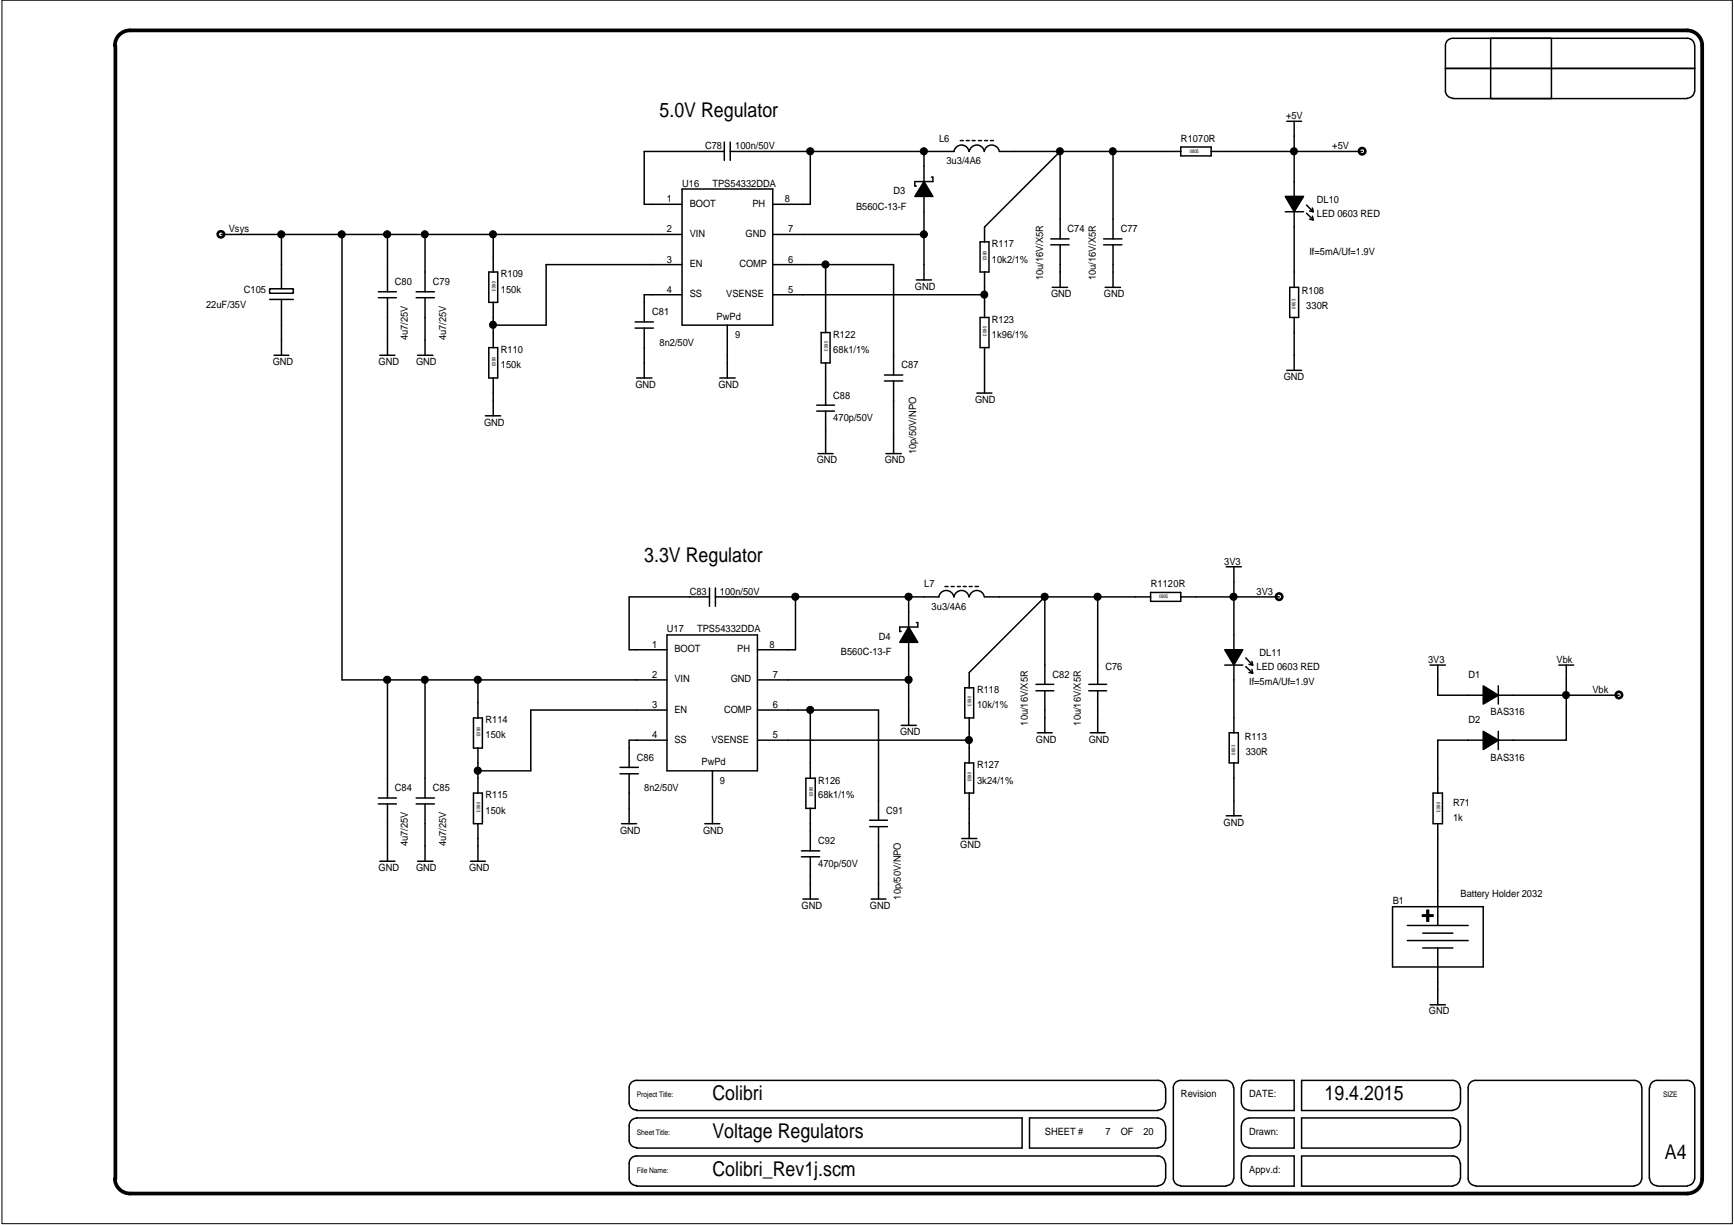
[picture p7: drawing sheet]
<svg xmlns="http://www.w3.org/2000/svg" width="297mm" height="210mm" viewBox="0 0 297 210" stroke-linecap="round" stroke-linejoin="round" font-family="sans-serif">
<g fill="none" stroke="#000" stroke-width=".45">
<circle cx="233.3" cy="25.9" r=".55"/>
<circle cx="37.9" cy="40.2" r=".54"/>
<circle cx="219.1" cy="102.2" r=".55"/>
<circle cx="277.3" cy="119.1" r=".55"/>
</g>
<g fill="none" stroke="#000" stroke-width=".26">
<path d="M247.6 11.7h42.7M248.9 16.9h40.1M255.4 6.6h10.4v10.3h-10.4zM290.3 7.8a1.23 1.23 0 0 0-1.3-1.2h-40.1a1.24 1.24 0 0 0-1.3 1.2v7.8a1.26 1.26 0 0 0 1.3 1.2M290.3 15.6a1.26 1.26 0 0 1-1.3 1.2M290.3 7.8v7.8M116.8 32.4h15.6v23.3h-15.6zM124.1 26h-13.7v9h6.4M124.1 24.3v3.2M125.1 26h38.3M125.1 24.3v3.2M138.8 26v9h-6.4"/>
<path d="M158.3 31.1l1.5 2.6h-3.1zM158.3 26v5.1M158.3 33.7v14.3M159.6 30.4h.2v.7h-3.1v.8h.3M163.4 26a1.31 1.31 0 0 1 1.3-1.2 1.31 1.31 0 0 1 1.3 1.2M164.5 24.1h.5M165.5 24.1h.5M166 26a1.31 1.31 0 0 1 1.3-1.2 1.31 1.31 0 0 1 1.3 1.2 1.31 1.31 0 0 1 1.3-1.2 1.31 1.31 0 0 1 1.3 1.2h31.1M166.5 24.1h.5M167.6 24.1h.5M168.7 24.1h.5M169.7 24.1h.5"/>
<path d="M190.7 26v14.9M202.3 25.2h5.2v1.5h-5.2zM207.5 26h25.9M220.2 33.7h3.1l-1.6 2.6zM220.2 36.3h3.1M220.4 20.8h2.6M221.7 20.8v12.9M221.7 36.3v12.9M223.8 35.1l1.2 1.2M223.8 36.5l1.2 1.2M224.3 37.5l.7 .2M224.3 36.2l.7 .1"/>
<path d="M224.8 35.6l.2 .7M224.8 37l.2 .7M37.9 40.2h78.9M46.2 49.5h4v.7h-4zM46.2 51.3h4M48.2 40.2v9.3M48.2 51.3v9.6M58.6 40.2v76.3h55.7M64.8 50h3.1M64.8 51h3.1M66.4 40.2v9.8M66.4 51v9.9"/>
<path d="M71.3 50h3.1M71.3 51h3.1M72.8 40.2v9.8M72.8 51v9.9M83.7 59.6h1.6v5.2h-1.6zM83.7 46.6h1.6v5.2h-1.6zM84.5 40.2v6.4M84.5 51.8v7.8M108.8 55.2h3.1M108.8 56.2h3.1M110.4 56.2v8.6M116.8 45.3h-23.2v10.4h-9.1"/>
<path d="M116.8 50.5h-6.4v4.7M124.6 55.7v9.1M132.4 40.2h25.9M132.4 45.3h20.7v19M132.4 50.5h36.3M140.7 57h1.5v5.2h-1.5zM141.4 45.3v11.7M157 48h2.6M167.9 54.4h1.5v5.2h-1.5zM167.9 41.4h1.5v5.2h-1.5zM168.7 46.6v7.8M168.7 59.6v7.8"/>
<path d="M180 40.9h3.1M180 42h3.1M180.3 49.2h2.6M181.6 40.9v-14.9l-12.9 12.9v2.5M181.6 42v7.2M189.1 40.9h3.1M189.1 42h3.1M189.3 49.2h2.6M190.7 42v7.2M220.9 49.2h1.6v5.2h-1.6zM221.7 54.4v9.1M46.9 60.9h2.6"/>
<path d="M65.1 60.9h2.5M71.5 60.9h2.7M83.1 71.2h2.7M84.5 64.8v6.4M109 64.8h2.7M123.3 64.8h2.6M139.9 69.4h3.1M139.9 70.4h3.1M140.2 77.7h2.5M141.4 62.2v7.2M141.4 70.4v7.3M151.5 64.3h3.1"/>
<path d="M151.5 65.3h3.1M151.8 77.7h2.6M153.1 65.3v12.4M167.3 67.4h2.6M220.4 63.5h2.6M210.1 97.1h2.5M211.4 97.1v14.2M66.4 116.5v20.2M72.8 116.5v20.2M81.9 116.5v6.5M114.3 108.8h15.4v23.3h-15.4zM121.5 102.3h-13.7v9h6.5"/>
<path d="M121.5 100.8v3.1M122.6 102.3h38.3M122.6 100.8v3.1M129.7 116.5h26M136.3 102.3v9h-6.6M155.7 107.4l1.5 2.7h-3.1zM155.7 102.3v5.1M155.7 110.1v14.2M157 106.7h.2v.7h-3.1v.8h.3M160.8 102.3a1.31 1.31 0 0 1 1.3-1.1 1.31 1.31 0 0 1 1.3 1.1 1.31 1.31 0 0 1 1.3-1.1 1.31 1.31 0 0 1 1.3 1.1M161.9 100.5h.5M162.9 100.5h.5"/>
<path d="M164 100.5h.5M165 100.5h.5M165.3 117.9h1.5v5.1h-1.5zM166 102.3a1.31 1.31 0 0 1 1.3-1.1 1.31 1.31 0 0 1 1.3 1.1M166 100.5h.5M167 100.5h.6M168.7 102.3h28.4M177.5 117.3h3M177.5 118.4h3M179 117.3v-15l-13 12.9v2.7M179 118.4v7.2M186.5 117.3h3.1"/>
<path d="M186.5 118.4h3.1M188 102.3v15M188 118.4v7.2M197.1 101.5h5.2v1.5h-5.2zM202.3 102.3h16.9M209.8 111.3h3.1l-1.5 2.7zM209.8 114h3.1M211.4 114v11.6M213.4 112.7l1.2 1.3M213.4 114.2l1.2 1.2M213.9 115.2l.7 .2M213.9 113.8l.7 .2"/>
<path d="M214.5 113.3l.1 .7M214.5 114.7l.1 .7M245 114h2.6M246.3 114v5.1h31.1M254.1 117.5l2.6 1.6-2.6 1.6zM256.7 117.5v3.2M267 114h2.6M268.3 114v12.8h-22v9.1M64.8 136.7h3.1M64.8 137.8h3.1M66.4 137.8v9.8M71.3 136.7h3.1"/>
<path d="M71.3 137.8h3.1M72.8 137.8v9.8M81.1 135.9h1.5v5.2h-1.5zM81.1 123h1.5v5.2h-1.5zM81.9 128.2v7.7M106.2 131.5h3.1M106.2 132.6h3.1M107.8 132.6v8.5M114.3 126.8h-6.5v4.7M114.3 121.7h-23.4v10.4h-9M122 132.1v9M129.7 126.8h36.3"/>
<path d="M129.7 121.7h20.8v18.8M138 133.4h1.7v5.1h-1.7zM138.8 121.7v11.7M138.8 138.5v7.3M154.4 124.3h2.6M165.3 130.7h1.5v5.2h-1.5zM166 123v7.7M166 135.9v7.8M177.7 125.6h2.6M186.8 125.6h2.5M210.1 139.8h2.5M210.6 125.6h1.5v5.1h-1.5z"/>
<path d="M211.4 130.7v9.1M245.5 135.9h1.6v5.2h-1.6zM254.1 125.3l2.6 1.5-2.6 1.6zM256.7 125.3v3.1M65.1 147.6h2.5M71.5 147.6h2.7M80.6 147.6h2.5M81.9 141.1v6.5M106.5 141.1h2.5M120.7 141.1h2.6M137.3 145.8h3.1M137.3 146.8h3.1"/>
<path d="M137.5 154.1h2.7M138.8 146.8v7.3M149 140.5h3M149 141.6h3M149.2 154.1h2.6M150.5 141.6v12.5M164.8 143.7h2.5M238.5 155.4h15.6v10.3h-15.6zM241.1 158.6h10.4M243.7 159.9h5.2M244.4 156h.3v.8h.8v.2h-.8v.9h-.3v-.9h-.7v-.2h.7zM246.3 141.1v17.5"/>
<path d="M241.1 161.2h10.4M243.7 162.4h5.2M245 172.2h2.6M246.3 162.4v9.8M109 185.1h89.4a1.23 1.23 0 0 1 1.2 1.3M109 198.1h89.4a1.23 1.23 0 0 1 1.2 1.2M109 191.6h.1a1.27 1.27 0 0 0-1.3 1.3v2.6a1.26 1.26 0 0 0 1.3 1.1h-.1M109 190.3h89.4M109 191.6h66.1v5.1h-66.1M109.1 185.1a1.24 1.24 0 0 0-1.3 1.3v2.6a1.26 1.26 0 0 0 1.3 1.2h-.1M109.1 198.1a1.24 1.24 0 0 0-1.3 1.2v2.7a1.26 1.26 0 0 0 1.3 1.2h-.1M198.4 191.6a1.29 1.29 0 0 1 1.2 1.3"/>
<path d="M198.4 191.6h-22v5.1h22M199.6 195.5a1.22 1.22 0 0 1-1.2 1.1M199.6 189a1.22 1.22 0 0 1-1.2 1.2M199.7 186.4v2.6M199.7 192.9v2.6M199.7 199.3v2.7M211.3 186.4a1.23 1.23 0 0 0-1.2-1.3h-7.8a1.24 1.24 0 0 0-1.3 1.3v15.6a1.26 1.26 0 0 0 1.3 1.2M211.4 186.4v15.6M212.6 186.4v2.6M212.6 192.9v2.6M212.6 199.3v2.7M212.7 186.4a1.23 1.23 0 0 1 1.2-1.3h7.8v5.2h-7.8"/>
<path d="M212.7 189a1.29 1.29 0 0 0 1.2 1.2M212.7 195.5a1.26 1.26 0 0 0 1.2 1.1M212.7 199.3a1.24 1.24 0 0 1 1.2-1.2h7.8v5.1h-7.8M213.9 191.6a1.28 1.28 0 0 0-1.2 1.3M213.9 191.6h7.8v5.1h-7.8M248.9 191.6a1.29 1.29 0 0 1 1.2 1.3M248.9 191.6h-25.9v5.1h25.9M250.1 186.4a1.23 1.23 0 0 0-1.2-1.3h-25.9v5.2h25.9M250.1 189a1.22 1.22 0 0 1-1.2 1.2M250.1 195.5a1.22 1.22 0 0 1-1.2 1.1M250.1 199.3a1.23 1.23 0 0 0-1.2-1.2h-25.9v5.1h25.9M250.2 186.4v2.6"/>
<path d="M250.2 192.9v2.6M250.2 199.3v2.7M281.2 186.4a1.23 1.23 0 0 0-1.2-1.3h-27.2a1.24 1.24 0 0 0-1.3 1.3v15.6a1.26 1.26 0 0 0 1.3 1.2M281.3 186.4v15.6M282.5 186.4v15.6M282.6 186.4a1.23 1.23 0 0 1 1.3-1.3h5.1a1.23 1.23 0 0 1 1.3 1.3M290.3 186.4v15.6M109 203.2h89.4M199.6 202a1.22 1.22 0 0 1-1.2 1.2M202.3 203.2h7.8M211.3 202a1.22 1.22 0 0 1-1.2 1.2M212.7 202a1.29 1.29 0 0 0 1.2 1.2"/>
<path d="M250.1 202a1.22 1.22 0 0 1-1.2 1.2M252.8 203.2h27.2M281.2 202a1.26 1.26 0 0 1-1.2 1.2M282.6 202a1.23 1.23 0 0 0 1.3 1.2M283.9 203.2h5.1M290.3 202a1.26 1.26 0 0 1-1.3 1.2"/>
</g>
<g fill="#000">
<path d="M158.3 31.1l1.5 2.6h-3.1zM220.2 33.7h3.1l-1.6 2.6zM155.7 107.4l1.5 2.7h-3.1zM209.8 111.3h3.1l-1.5 2.7zM254.1 117.5l2.6 1.6-2.6 1.5zM254.1 125.3l2.6 1.5-2.6 1.6z"/>
<path d="M244.4 156h.3v.8h.8v.2h-.8v.9h-.3v-.9h-.7v-.2h.7z" fill-rule="evenodd"/>
<circle cx="138.8" cy="25.9" r=".61"/>
<circle cx="158.3" cy="25.9" r=".61"/>
<circle cx="181.6" cy="25.9" r=".6"/>
<circle cx="190.6" cy="25.9" r=".6"/>
<circle cx="221.6" cy="25.9" r=".6"/>
<circle cx="48.2" cy="40.1" r=".62"/>
<circle cx="58.5" cy="40.2" r=".61"/>
<circle cx="66.3" cy="40.2" r=".61"/>
<circle cx="72.8" cy="40.1" r=".6"/>
<circle cx="84.4" cy="55.6" r=".61"/>
<circle cx="84.4" cy="40.1" r=".6"/>
<circle cx="141.4" cy="45.3" r=".62"/>
<circle cx="158.3" cy="40.2" r=".61"/>
<circle cx="168.6" cy="50.5" r=".61"/>
<circle cx="66.3" cy="116.5" r=".61"/>
<circle cx="72.8" cy="116.5" r=".6"/>
<circle cx="81.8" cy="116.5" r=".62"/>
<circle cx="136.2" cy="102.2" r=".62"/>
<circle cx="155.6" cy="116.5" r=".61"/>
<circle cx="155.6" cy="102.3" r=".61"/>
<circle cx="179" cy="102.2" r=".62"/>
<circle cx="188" cy="102.2" r=".62"/>
<circle cx="211.3" cy="102.3" r=".61"/>
<circle cx="268.3" cy="119.1" r=".6"/>
<circle cx="81.8" cy="132.1" r=".62"/>
<circle cx="138.8" cy="121.6" r=".61"/>
<circle cx="166" cy="126.8" r=".6"/>
</g>
<g fill="none" stroke="#000" stroke-width=".17">
<path d="M.3 0h296.5v209.7h-296.5z"/>
<circle cx="138.8" cy="25.9" r=".61"/>
<circle cx="158.3" cy="25.9" r=".61"/>
<circle cx="181.6" cy="25.9" r=".6"/>
<circle cx="190.6" cy="25.9" r=".6"/>
<circle cx="221.6" cy="25.9" r=".6"/>
<circle cx="48.2" cy="40.1" r=".62"/>
<circle cx="58.5" cy="40.2" r=".61"/>
<circle cx="66.3" cy="40.2" r=".61"/>
<circle cx="72.8" cy="40.1" r=".6"/>
<circle cx="84.4" cy="55.6" r=".61"/>
<circle cx="84.4" cy="40.1" r=".6"/>
<circle cx="141.4" cy="45.3" r=".62"/>
<circle cx="158.3" cy="40.2" r=".61"/>
<circle cx="168.6" cy="50.5" r=".61"/>
<circle cx="66.3" cy="116.5" r=".61"/>
<circle cx="72.8" cy="116.5" r=".6"/>
<circle cx="81.8" cy="116.5" r=".62"/>
<circle cx="136.2" cy="102.2" r=".62"/>
<circle cx="155.6" cy="116.5" r=".61"/>
<circle cx="155.6" cy="102.3" r=".61"/>
<circle cx="179" cy="102.2" r=".62"/>
<circle cx="188" cy="102.2" r=".62"/>
<circle cx="211.3" cy="102.3" r=".61"/>
<circle cx="268.3" cy="119.1" r=".6"/>
<circle cx="81.8" cy="132.1" r=".62"/>
<circle cx="138.8" cy="121.6" r=".61"/>
<circle cx="166" cy="126.8" r=".6"/>
</g>
<path d="M19.7 7.8a2.57 2.57 0 0 1 2.6-2.6h266.7a2.61 2.61 0 0 1 2.6 2.6v194.2a2.57 2.57 0 0 1-2.6 2.5h-266.7a2.59 2.59 0 0 1-2.6-2.5M19.8 7.8v194.2" fill="none" stroke="#000" stroke-width=".64"/>
<g font-size="3.5">
<text x="113" y="20.1">5.0V Regulator</text>
<text x="110.4" y="96.4">3.3V Regulator</text>
<text x="122" y="188.5">Colibri</text>
<text x="226.9" y="188.5">19.4.2015</text>
<text x="122" y="194.9">Voltage Regulators</text>
<text x="122" y="201.5">Colibri_Rev1j.scm</text>
<text x="285.2" y="198.6">A4</text>
</g>
<g font-size="1.7">
<text x="220.3" y="20.4">+5V</text>
<text x="120.8" y="25.5">C78</text>
<text x="125.9" y="25.5">100n/50V</text>
<text x="160.9" y="24.3">L6</text>
<text x="162.1" y="28.2">3u3/4A6</text>
<text x="202.3" y="24.3">R1070R</text>
<text x="228.2" y="25.5">+5V</text>
<text x="114.3" y="34.6">1</text>
<text x="116.9" y="32">U16</text>
<text x="118.1" y="35.4">BOOT</text>
<text x="122" y="32">TPS54332DDA</text>
<text x="128.9" y="35.4">PH</text>
<text x="134.4" y="34.6">8</text>
<text x="146.6" y="35.9">B560C-13-F</text>
<text x="153.1" y="33.3">D3</text>
<text x="225.6" y="34.8">DL10</text>
<text x="39.2" y="39.8">Vsys</text>
<text x="114.3" y="39.8">2</text>
<text x="118.1" y="40.6">VIN</text>
<text x="127.7" y="40.6">GND</text>
<text x="135" y="39.8">7</text>
<text x="182.9" y="39.8">C74</text>
<text x="192" y="39.8">C77</text>
<text x="225.6" y="37.2">LED 0603 RED</text>
<text x="85.8" y="47.5">R109</text>
<text x="114.3" y="45">3</text>
<text x="118.1" y="45.8">EN</text>
<text x="126.7" y="45.8">COMP</text>
<text x="135" y="45">6</text>
<text x="169.9" y="42.4">R117</text>
<text x="169.9" y="45">10k2/1%</text>
<text x="224.3" y="43.6">If=5mA/Uf=1.9V</text>
<text x="35.3" y="52.7">22uF/35V</text>
<text x="41.8" y="50.2">C105</text>
<text x="67.6" y="48.8">C80</text>
<text x="74.2" y="48.8">C79</text>
<text x="85.8" y="50.2">150k</text>
<text x="114.3" y="50.2">4</text>
<text x="118.1" y="50.9">SS</text>
<text x="124.4" y="50.9">VSENSE</text>
<text x="135" y="50.2">5</text>
<text x="156.7" y="49.7">GND</text>
<text x="178.7" y="48" transform="rotate(-90 178.7 48)">10u/16V/X5R</text>
<text x="180" y="50.9">GND</text>
<text x="187.7" y="48" transform="rotate(-90 187.7 48)">10u/16V/X5R</text>
<text x="189.1" y="50.9">GND</text>
<text x="223" y="50.4">R108</text>
<text x="223.8" y="53">330R</text>
<text x="69.9" y="58.3" transform="rotate(-90 69.9 58.3)">4u7/25V</text>
<text x="76.4" y="58.3" transform="rotate(-90 76.4 58.3)">4u7/25V</text>
<text x="111.7" y="54.1">C81</text>
<text x="113" y="59.2">8n2/50V</text>
<text x="122.8" y="54.8">PwPd</text>
<text x="125.9" y="57.9">9</text>
<text x="142.7" y="57.9">R122</text>
<text x="169.9" y="55.3">R123</text>
<text x="169.9" y="57.9">1k96/1%</text>
<text x="46.7" y="62.5">GND</text>
<text x="64.9" y="62.5">GND</text>
<text x="71.3" y="62.5">GND</text>
<text x="85.8" y="60.5">R110</text>
<text x="85.8" y="63">150k</text>
<text x="142.7" y="60.5">68k1/1%</text>
<text x="154.4" y="63">C87</text>
<text x="219.9" y="65.2">GND</text>
<text x="108.8" y="66.4">GND</text>
<text x="123.1" y="66.4">GND</text>
<text x="142.7" y="68.3">C88</text>
<text x="167" y="69">GND</text>
<text x="82.9" y="72.9">GND</text>
<text x="142.7" y="72.1">470p/50V</text>
<text x="156.9" y="77.8" transform="rotate(-90 156.9 77.8)">10p/50V/NPO</text>
<text x="139.9" y="79.4">GND</text>
<text x="151.6" y="79.4">GND</text>
<text x="118.1" y="101.9">C83</text>
<text x="123.3" y="101.9">100n/50V</text>
<text x="158.3" y="100.6">L7</text>
<text x="197.1" y="100.6">R1120R</text>
<text x="209.7" y="96.7">3V3</text>
<text x="215.3" y="101.9">3V3</text>
<text x="159.6" y="104.5">3u3/4A6</text>
<text x="111.7" y="111">1</text>
<text x="114.3" y="108.4">U17</text>
<text x="115.5" y="111.7">BOOT</text>
<text x="119.4" y="108.4">TPS54332DDA</text>
<text x="126.3" y="111.7">PH</text>
<text x="131.8" y="111">8</text>
<text x="144.1" y="112.2">B560C-13-F</text>
<text x="150.5" y="109.6">D4</text>
<text x="215.8" y="112.5">DL11</text>
<text x="244.6" y="113.5">3V3</text>
<text x="266.7" y="113.5">Vbk</text>
<text x="111.7" y="116.1">2</text>
<text x="115.5" y="116.9">VIN</text>
<text x="125.2" y="116.9">GND</text>
<text x="132.4" y="116.1">7</text>
<text x="167.4" y="118.7">R118</text>
<text x="180.3" y="116.1">C82</text>
<text x="189.4" y="114.9">C76</text>
<text x="214" y="117.4">If=5mA/Uf=1.9V</text>
<text x="215.3" y="114.9">LED 0603 RED</text>
<text x="251.5" y="116.1">D1</text>
<text x="272.8" y="118.7">Vbk</text>
<text x="83.2" y="123.9">R114</text>
<text x="111.7" y="121.3">3</text>
<text x="115.5" y="122.1">EN</text>
<text x="124" y="122.1">COMP</text>
<text x="132.4" y="121.3">6</text>
<text x="154.2" y="126">GND</text>
<text x="167.4" y="121.3">10k/1%</text>
<text x="176.1" y="124.3" transform="rotate(-90 176.1 124.3)">10u/16V/X5R</text>
<text x="185.2" y="124.3" transform="rotate(-90 185.2 124.3)">10u/16V/X5R</text>
<text x="251.5" y="123.9">D2</text>
<text x="255.4" y="122.6">BAS316</text>
<text x="83.2" y="126.5">150k</text>
<text x="109.1" y="130.4">C86</text>
<text x="111.7" y="126.5">4</text>
<text x="115.5" y="127.3">SS</text>
<text x="120.2" y="131.1">PwPd</text>
<text x="121.9" y="127.3">VSENSE</text>
<text x="132.4" y="126.5">5</text>
<text x="167.4" y="131.7">R127</text>
<text x="177.5" y="127.3">GND</text>
<text x="186.5" y="127.3">GND</text>
<text x="213.2" y="126.7">R113</text>
<text x="213.4" y="129.3">330R</text>
<text x="255.4" y="130.4">BAS316</text>
<text x="67.6" y="135.6">C84</text>
<text x="74.2" y="135.6">C85</text>
<text x="83.2" y="136.8">R115</text>
<text x="110.4" y="135.6">8n2/50V</text>
<text x="123.3" y="134.3">9</text>
<text x="140.2" y="134.3">R126</text>
<text x="140.2" y="136.8">68k1/1%</text>
<text x="167.4" y="134.3">3k24/1%</text>
<text x="83.2" y="139.4">150k</text>
<text x="106.2" y="142.8">GND</text>
<text x="120.4" y="142.8">GND</text>
<text x="151.8" y="139.4">C91</text>
<text x="209.6" y="141.5">GND</text>
<text x="248.9" y="138.1">R71</text>
<text x="248.9" y="140.7">1k</text>
<text x="64.9" y="149.3">GND</text>
<text x="69.9" y="145" transform="rotate(-90 69.9 145)">4u7/25V</text>
<text x="71.3" y="149.3">GND</text>
<text x="76.4" y="145" transform="rotate(-90 76.4 145)">4u7/25V</text>
<text x="80.3" y="149.3">GND</text>
<text x="140.2" y="144.6">C92</text>
<text x="140.2" y="148.5">470p/50V</text>
<text x="164.5" y="145.4">GND</text>
<text x="137.3" y="155.7">GND</text>
<text x="149" y="155.7">GND</text>
<text x="154.3" y="154.1" transform="rotate(-90 154.3 154.1)">10p/50V/NPO</text>
<text x="238.6" y="154.9">B1</text>
<text x="250.2" y="153.7">Battery Holder 2032</text>
<text x="244.8" y="173.8">GND</text>
<text x="202.3" y="188">Revision</text>
<text x="214" y="188">DATE:</text>
<text x="179" y="194.6">SHEET #</text>
<text x="189.4" y="194.6">7</text>
<text x="192" y="194.6">OF</text>
<text x="195.9" y="194.6">20</text>
<text x="214" y="194.6">Drawn:</text>
<text x="214" y="201">Appv.d:</text>
</g>
<g font-size="1.3">
<text x="109.1" y="188">Project Title:</text>
<text x="284.9" y="188">SIZE</text>
<text x="109.1" y="194.4">Sheet Title:</text>
<text x="109.1" y="200.9">File Name:</text>
</g>
<g font-size=".9">
<text x="203.8" y="26.2">0805</text>
<text x="168.4" y="43" transform="rotate(90 168.4 43)">0603</text>
<text x="84.3" y="48.2" transform="rotate(90 84.3 48.2)">0603</text>
<text x="222" y="52.9" transform="rotate(-90 222 52.9)">0603</text>
<text x="141.2" y="58.5" transform="rotate(90 141.2 58.5)">0603</text>
<text x="168.4" y="55.9" transform="rotate(90 168.4 55.9)">0603</text>
<text x="84.3" y="61.1" transform="rotate(90 84.3 61.1)">0603</text>
<text x="198.6" y="102.5">0805</text>
<text x="165.8" y="119.3" transform="rotate(90 165.8 119.3)">0603</text>
<text x="81.7" y="124.5" transform="rotate(90 81.7 124.5)">0603</text>
<text x="211.6" y="129.3" transform="rotate(-90 211.6 129.3)">0603</text>
<text x="81.7" y="137.5" transform="rotate(90 81.7 137.5)">0603</text>
<text x="138.7" y="134.8" transform="rotate(90 138.7 134.8)">0603</text>
<text x="165.8" y="132.3" transform="rotate(90 165.8 132.3)">0603</text>
<text x="246.1" y="137.5" transform="rotate(90 246.1 137.5)">0603</text>
</g>
</svg>
